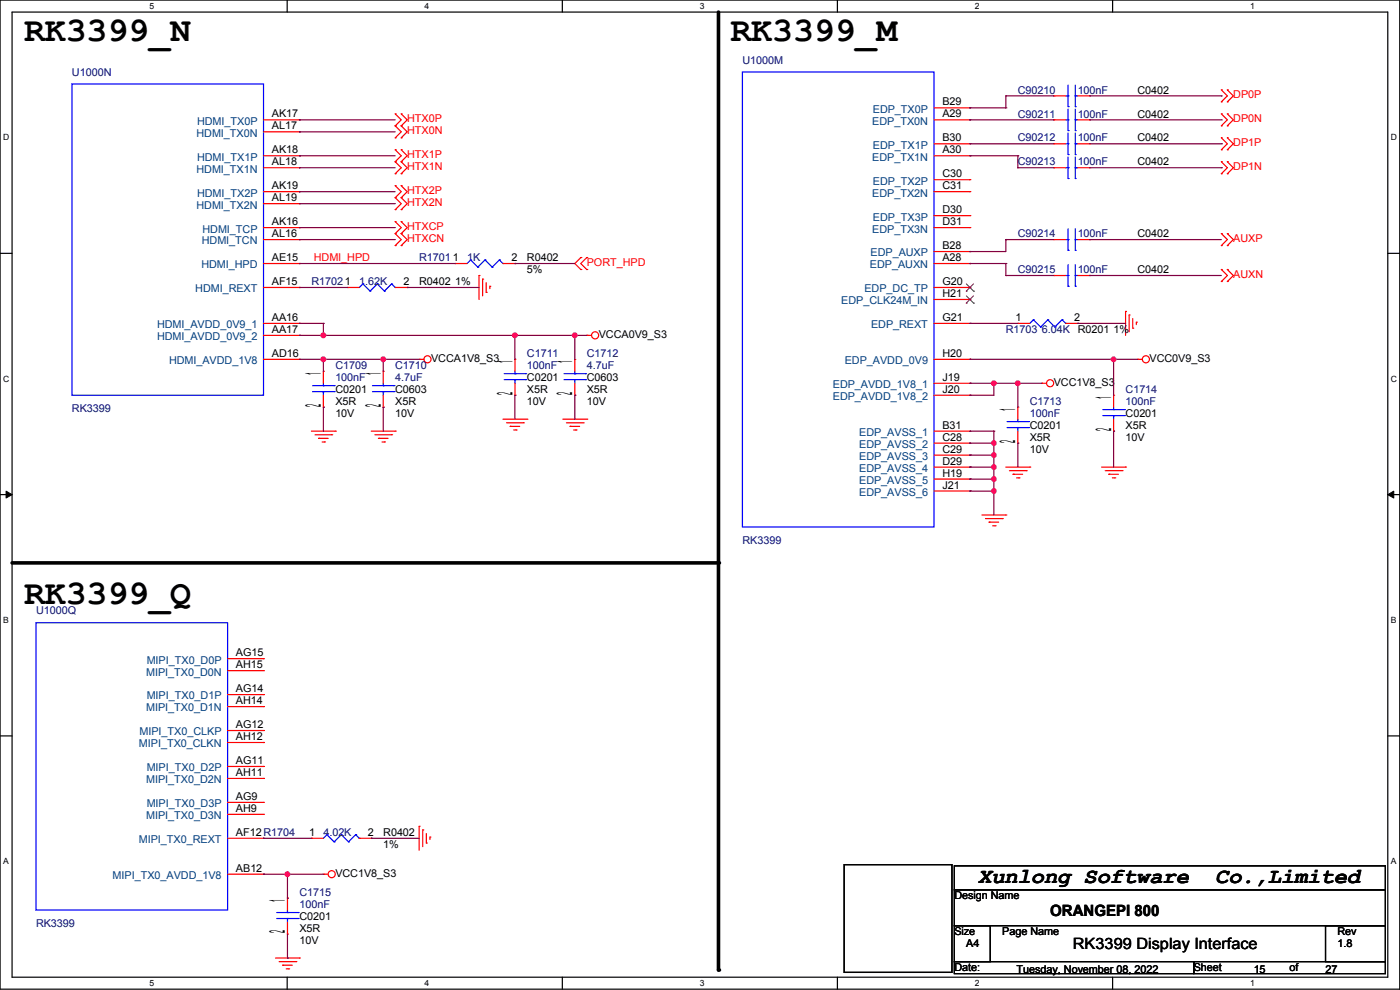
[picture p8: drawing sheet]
<svg xmlns="http://www.w3.org/2000/svg" width="297mm" height="210mm" viewBox="0 0 297 210" stroke-linecap="round" stroke-linejoin="round" font-family="sans-serif">
<g fill="none" stroke="#000" stroke-width=".25">
<path d="M0 0h296.9v209.8h-296.9zM2.6 2.6h291.8v204.7h-291.8zM60.9 0v2.6M119.3 0v2.6M177.7 0v2.6M236 0v2.6M0 53.7h2.6M294.4 53.7h2.5M0 104.9h2.6M294.4 104.9h2.5M0 156.1h2.6M294.4 156.1h2.5"/>
<path d="M179.1 183.4h22.9v22.9h-22.9zM202.5 183.7h91.4v5h-91.4zM202.5 188.7h91.4v7.7h-91.4zM202.5 196.4h7.6v7.6h-7.6zM281.2 196.4h12.7v7.6h-12.7zM60.9 207.3v2.5M119.3 207.3v2.5M177.7 207.3v2.5M202.5 204h50.8v2.5h-50.8zM236 207.3v2.5M253.3 204h40.6v2.5h-40.6z"/>
</g>
<path d="M1.3 104.2l1.3 .7-1.3 .7zM294.4 104.9l1.3-.7v1.4z" fill="#000"/>
<path d="M1.3 104.2l1.3 .7-1.3 .7zM294.4 104.9l1.3-.7v1.4z" fill="none" stroke="#000" stroke-width=".21"/>
<path d="M152.4 2.6v203.2M2.6 119.4h149.8" fill="none" stroke="#000" stroke-width=".76"/>
<g fill="#000">
<circle cx="152.4" cy="119.4" r=".38"/>
<circle cx="152.4" cy="205.8" r=".38"/>
</g>
<g fill="none" stroke="#f00" stroke-width=".25">
<path d="M259.1 19.1h.1M259.1 19.1l1.3 1.2-1.3 1.3M260.4 19.1h.1M260.4 19.1l1.2 1.2-1.2 1.3M55.9 25.4h7.6M55.9 33h7.6M55.9 35.6h7.6M55.9 28h7.6M63.5 33h.1M63.5 35.6h.1M63.5 25.4h.1M63.5 28h.1"/>
<path d="M83.8 29.2h.1M83.8 26.7h.1M83.8 24.2h.1M83.8 34.3h.1M83.8 31.8h.1M83.8 36.9h.1M83.8 39.4h.1M83.8 26.7l1.3 1.3-1.3 1.2M83.8 24.2l1.3 1.2-1.3 1.3M83.8 31.8l1.3 1.2-1.3 1.3M83.8 34.3l1.3 1.3-1.3 1.3M83.8 39.4l1.3 1.3-1.3 1.2"/>
<path d="M85.1 29.2h.1M85.1 26.7h.1M85.1 24.2h.1M85.1 34.3h.1M85.1 31.8h.1M85.1 36.9h.1M85.1 39.4h.1M85.1 26.7l1.3 1.3-1.3 1.2M85.1 24.2l1.3 1.2-1.3 1.3M85.1 31.8l1.3 1.2-1.3 1.3M85.1 34.3l1.3 1.3-1.3 1.3M85.1 39.4l1.3 1.3-1.3 1.2"/>
<path d="M198.1 25.4h7.7M198.1 38.1h7.7M198.1 33h7.7M198.1 30.5h7.7M198.1 22.9h7.7M205.8 38.1h.1M205.8 33h.1M205.8 30.5h.1M205.8 22.9h.1M205.8 25.4h.1M223.5 25.4h.1M223.5 20.3h.1"/>
<path d="M223.5 35.6h.1M223.5 30.5h.1M223.5 25.4h2.6M223.5 20.3h2.6M223.5 30.5h2.6M223.5 35.6h2.6M228.6 25.4h2.6M228.6 20.3h2.6M228.6 30.5h2.6M228.6 35.6h2.6M231.2 25.4h.1M231.2 20.3h.1"/>
<path d="M231.2 35.6h.1M231.2 30.5h.1M259.1 21.6h.1M259.1 26.7h.1M259.1 24.2h.1M259.1 31.8h.1M259.1 29.2h.1M259.1 36.9h.1M259.1 34.3h.1M259.1 24.2l1.3 1.2-1.3 1.3M259.1 29.2l1.3 1.3-1.3 1.3M259.1 34.3l1.3 1.3-1.3 1.3"/>
<path d="M260.4 21.6h.1M260.4 26.7h.1M260.4 24.2h.1M260.4 31.8h.1M260.4 29.2h.1M260.4 36.9h.1M260.4 34.3h.1M260.4 24.2l1.2 1.2-1.2 1.3M260.4 29.2l1.2 1.3-1.2 1.3M260.4 34.3l1.2 1.3-1.2 1.3M55.9 50.8h7.6M55.9 55.9h7.6"/>
<path d="M55.9 48.3h7.6M55.9 40.7h7.6M55.9 43.2h7.6M63.5 40.7h.1M63.5 43.2h.1M63.5 50.8h.1M63.5 48.3h.1M63.5 55.9h.1M83.8 41.9h.1M83.8 44.5h.1M83.8 49.6h.1M83.8 47h.1"/>
<path d="M83.8 52.1h.1M83.8 41.9l1.3 1.3-1.3 1.3M83.8 47l1.3 1.3-1.3 1.3M83.8 49.6l1.3 1.2-1.3 1.3M85.1 41.9h.1M85.1 44.5h.1M85.1 49.6h.1M85.1 47h.1M85.1 52.1h.1M85.1 41.9l1.3 1.3-1.3 1.3M85.1 47l1.3 1.3-1.3 1.3M85.1 49.6l1.3 1.2-1.3 1.3"/>
<path d="M96.5 55.9h.1M96.5 55.9h2.6M101.6 58.4h.1M101.6 58.4v5.1M102.4 59.2h.1M102.4 59.2v3.6M103.1 60v2M106.7 55.9h2.5M109.2 55.9h.1M123.2 54.6h.1M123.2 57.2h.1M123.2 54.6l-1.3 1.3 1.3 1.3"/>
<path d="M124.5 57.2h.1M124.5 54.6h.1M124.5 54.6l-1.3 1.3 1.3 1.3M198.1 55.9h7.7M198.1 53.4h7.7M198.1 45.7h7.7M198.1 48.3h7.7M198.1 40.7h7.7M205.8 55.9h.1M205.8 53.4h.1M205.8 45.7h.1M205.8 48.3h.1"/>
<path d="M205.8 40.7h.1M223.5 50.8h.1M223.5 58.4h.1M223.5 50.8h2.6M223.5 58.4h2.6M228.6 50.8h2.6M228.6 58.4h2.6M231.2 50.8h.1M231.2 58.4h.1M259.1 52.1h.1M259.1 49.6h.1M259.1 59.7h.1"/>
<path d="M259.1 57.2h.1M259.1 49.6l1.3 1.2-1.3 1.3M259.1 57.2l1.3 1.2-1.3 1.3M260.4 52.1h.1M260.4 49.6h.1M260.4 59.7h.1M260.4 57.2h.1M260.4 49.6l1.2 1.2-1.2 1.3M260.4 57.2l1.2 1.2-1.2 1.3M55.9 76.2h7.6M55.9 71.1h7.6M55.9 61h7.6"/>
<path d="M55.9 68.6h7.6M63.5 68.6h.1M63.5 76.2h.1M63.5 61h.1M63.5 71.1h.1M68.6 78.8h.1M68.6 78.8v2.5M73.7 61h.1M73.7 61h2.5M81.3 78.8h.1M81.3 78.8v2.5M83.8 61h2.6"/>
<path d="M86.4 61h.1M88.9 76.2h.1M88.9 76.2h1M103.1 62h.1M103.9 60.7h.1M103.9 60.7v.5M109.2 76.2h.1M109.2 76.2v2.6M121.9 76.2h.1M121.9 76.2v2.6M124.5 71.1h.1M124.5 71.1h1"/>
<path d="M198.1 76.2h7.7M198.1 61h7.7M198.1 63.5h7.7M198.1 68.6h7.7M205.8 61h.1M205.8 76.2h.1M205.8 63.5h.1M205.8 68.6h.1M215.9 68.6h.1M215.9 68.6h2.6M226.1 68.6h2.5M228.6 68.6h.1"/>
<path d="M238.8 66.1h.1M238.8 66.1v5M239.5 66.8h.1M239.5 66.8v3.6M240.3 69.6h.1M240.3 67.6v2M241.1 68.3h.1M241.1 68.3v.6M241.3 76.2h.1M241.3 76.2h1M66.1 91.5h5M66.8 92.2h3.6"/>
<path d="M67.6 93h.1M67.6 93h2M68.3 93.7h.6M68.6 86.4h.1M68.6 83.8v2.6M68.9 93.7h.1M70.4 92.2h.1M71.1 91.5h.1M78.8 91.5h5M79.5 92.2h3.6M80.3 93h.1M80.3 93h2"/>
<path d="M81 93.7h.6M81.3 86.4h.1M81.3 83.8v2.6M81.6 93.7h.1M83.1 92.2h.1M83.8 91.5h.1M106.7 88.9h5.1M107.5 89.7h3.5M108.2 90.4h.1M108.2 90.4h2.1M109 91.2h.5M109.2 83.8h.1"/>
<path d="M109.2 81.3v2.5M109.5 91.2h.1M111 89.7h.1M111.8 88.9h.1M119.4 88.9h5.1M120.2 89.7h3.5M120.9 90.4h.1M120.9 90.4h2.1M121.7 91.2h.5M121.9 83.8h.1M121.9 81.3v2.5M122.2 91.2h.1"/>
<path d="M123.7 89.7h.1M124.5 88.9h.1M198.1 91.5h7.7M198.1 81.3h7.7M198.1 99.1h7.7M198.1 83.8h7.7M198.1 94h7.7M198.1 96.5h7.7M205.8 81.3h.1M205.8 83.8h.1M205.8 91.5h.1M205.8 94h.1"/>
<path d="M205.8 96.5h.1M205.8 99.1h.1M213.4 99.1h5.1M214.1 99.8h3.6M215.9 86.4h.1M215.9 94h.1M215.9 86.4v2.5M215.9 91.5v2.5M217.7 99.8h.1M218.5 99.1h.1M221 81.3h.1M221 81.3h1"/>
<path d="M233.7 99.1h5.1M234.5 99.8h3.5M236.2 83.8h.1M236.2 91.5h.1M236.2 83.8v2.6M236.2 88.9v2.6M238 99.8h.1M238.8 99.1h.1M198.1 101.6h7.7M198.1 104.2h7.7M205.8 101.6h.1M205.8 104.2h.1"/>
<path d="M208.3 109.2h5.1M209.1 110h3.5M209.8 110.8h.1M209.8 110.8h2.1M210.6 111.5h.5M211.1 111.5h.1M212.6 110h.1M213.4 109.2h.1M214.9 100.6h.1M214.9 100.6h2M215.7 101.4h.5M216.2 101.4h.1"/>
<path d="M235.2 100.6h.1M235.2 100.6h2.1M236 101.4h.5M236.5 101.4h.1M48.3 139.7h7.6M55.9 139.7h.1M48.3 142.3h7.6M48.3 147.3h7.6M48.3 149.9h7.6M48.3 155h7.6M48.3 157.5h7.6M55.9 142.3h.1"/>
<path d="M55.9 147.3h.1M55.9 149.9h.1M55.9 155h.1M55.9 157.5h.1M48.3 177.8h7.6M48.3 162.6h7.6M48.3 165.1h7.6M48.3 170.2h7.6M48.3 172.7h7.6M55.9 162.6h.1M55.9 165.1h.1M55.9 170.2h.1"/>
<path d="M55.9 172.7h.1M55.9 177.8h.1M66.1 177.8h.1M66.1 177.8h2.5M76.2 177.8h2.6M78.8 177.8h.1M88.9 175.3h.1M88.9 175.3v5.1M89.7 176h.1M89.7 176v3.6M90.4 178.8h.1M90.4 176.8v2"/>
<path d="M91.2 177.6h.1M91.2 177.6v.5M48.3 185.4h7.6M55.9 185.4h.1M61 190.5h.1M61 198.1h.1M61 190.5v2.6M61 195.6v2.5M68.6 185.4h.1M68.6 185.4h1M58.4 203.2h5.1M59.2 204h3.6"/>
<path d="M60 204.7h.1M60 204.7h2M60.7 205.5h.5M61.2 205.5h.1M62.8 204h.1M63.5 203.2h.1"/>
<circle cx="90.7" cy="76.2" r=".75"/>
<circle cx="126.2" cy="71.1" r=".75"/>
<circle cx="243.1" cy="76.2" r=".75"/>
<circle cx="222.8" cy="81.3" r=".75"/>
<circle cx="70.4" cy="185.4" r=".75"/>
</g>
<g fill="none" stroke="#00f" stroke-width=".25">
<path d="M15.3 17.8h40.6v66h-40.6zM157.5 15.3h40.6v96.5h-40.6zM226.6 18.1v4.5M228.1 18.1v4.5M226.1 25.4h.5M226.1 20.3h.5M226.1 35.6h.5M226.1 30.5h.5M226.6 25.4h.1M226.6 27.7h.1M226.6 20.3h.1M226.6 22.6h.1"/>
<path d="M226.6 35.6h.1M226.6 37.9h.1M226.6 30.5h.1M226.6 32.8h.1M226.6 23.1v4.6M226.6 28.2v4.6M226.6 33.3v4.6M228.1 27.7h.1M228.1 25.4h.1M228.1 22.6h.1M228.1 20.3h.1M228.1 37.9h.1"/>
<path d="M228.1 35.6h.1M228.1 32.8h.1M228.1 30.5h.1M228.1 23.1v4.6M228.1 28.2v4.6M228.1 33.3v4.6M228.1 25.4h.5M228.1 20.3h.5M228.1 35.6h.5M228.1 30.5h.5M99.8 55.1h.1M99.8 55.1l-.7 .8"/>
<path d="M99.8 55.1l1.6 1.6M101.4 56.7h.1M102.9 55.1h.1M102.9 55.1l-1.5 1.6M102.9 55.1l1.5 1.6M104.4 56.7h.1M105.9 55.1h.1M105.9 55.1l-1.5 1.6M105.9 55.1l.8 .8M106.7 55.9h.1M226.1 50.8h.5M226.1 58.4h.5"/>
<path d="M226.6 50.8h.1M226.6 53.1h.1M226.6 58.4h.1M226.6 48.5v4.6M226.6 56.2v4.5M228.1 53.1h.1M228.1 50.8h.1M228.1 58.4h.1M228.1 50.8h.5M228.1 48.5v4.6M228.1 56.2v4.5M228.1 58.4h.5"/>
<path d="M77 60.2h.1M77 60.2l-.8 .8M77 60.2l1.5 1.5M78.5 61.7h.1M80 60.2h.1M80 60.2l-1.5 1.5M80 60.2l1.6 1.5M81.6 61.7h.1M83.1 60.2h.1M83.1 60.2l-1.5 1.5M83.1 60.2l.7 .8M83.8 61h.1"/>
<path d="M107 79.3h4.5M109.2 79.3h.1M109.2 78.8v.5M111.5 79.3h.1M119.7 79.3h4.5M121.9 79.3h.1M121.9 78.8v.5M124.2 79.3h.1M219.2 67.8h.1M219.2 67.8l-.7 .8M219.2 67.8l1.5 1.6M220.7 69.4h.1"/>
<path d="M222.3 67.8h.1M222.3 67.8l-1.6 1.6M222.3 67.8l1.5 1.6M223.8 69.4h.1M225.3 67.8h.1M225.3 67.8l-1.5 1.6M225.3 67.8l.8 .8M226.1 68.6h.1M226.6 60.7h.1M228.1 60.7h.1M66.3 83.1h4.6M66.3 81.8h4.6"/>
<path d="M68.6 81.8h.1M68.6 83.1h.1M68.6 81.3v.5M68.6 83.1v.7M70.9 83.1h.1M70.9 81.8h.1M79 83.1h4.6M79 81.8h4.6M81.3 81.8h.1M81.3 83.1h.1M81.3 81.3v.5M81.3 83.1v.7"/>
<path d="M83.6 83.1h.1M83.6 81.8h.1M107 80.5h4.5M109.2 80.5h.1M109.2 80.5v.8M111.5 80.5h.1M119.7 80.5h4.5M121.9 80.5h.1M121.9 80.5v.8M124.2 80.5h.1M213.6 90.7h4.6M213.6 89.4h4.6"/>
<path d="M215.9 89.4h.1M215.9 90.7h.1M215.9 88.9v.5M215.9 90.7v.8M218.2 90.7h.1M218.2 89.4h.1M234 88.2h4.5M234 86.9h4.5M236.2 86.9h.1M236.2 88.2h.1M236.2 86.4v.5M236.2 88.2v.7"/>
<path d="M238.5 88.2h.1M238.5 86.9h.1M7.6 132.1h40.7v61h-40.7zM69.4 177.1h.1M69.4 177.1l-.8 .7M69.4 177.1l1.5 1.5M70.9 178.6h.1M72.4 177.1h.1M72.4 177.1l-1.5 1.5M72.4 177.1l1.5 1.5M73.9 178.6h.1M75.5 177.1h.1"/>
<path d="M75.5 177.1l-1.6 1.5M75.5 177.1l.7 .7M76.2 177.8h.1M58.7 194.8h4.6M58.7 193.6h4.6M61 193.6h.1M61 194.8h.1M61 193.1v.5M61 194.8v.8M63.3 194.8h.1M63.3 193.6h.1"/>
</g>
<path d="M205 61.8h.1M205 64.3h.1M205 60.2l1.5 1.6M205 62.8l1.5 1.5M206.5 60.2l-1.5 1.6M206.5 62.8l-1.5 1.5M206.5 61.8h.1M206.5 64.3h.1" fill="none" stroke="#804000" stroke-width=".21"/>
<path d="M63.5 55.9h.1M63.5 55.9h33M109.2 55.9h.1M109.2 55.9h12.7M55.9 185.4h.1M55.9 185.4h12.7M61 185.4h.1M61 190.5h.1M61 185.4v5.1" fill="none" stroke="#800040" stroke-width=".25"/>
<circle cx="61" cy="185.4" r=".5" fill="#f0f"/>
<circle cx="61" cy="185.4" r=".5" fill="none" stroke="#f0f" stroke-width=".25"/>
<g fill="none" stroke="#800040" stroke-width=".25">
<path d="M63.5 71.1h.1M63.5 76.2h.1M63.5 71.1h5.1M63.5 76.2h5.1M81.3 76.2h.1M81.3 76.2h7.6M109.2 71.1h.1M109.2 71.1v5.1M109.2 71.1h12.7M68.6 86.4h.1M68.6 86.4v5.1M109.2 83.8h.1"/>
<path d="M109.2 83.8v5.1M55.9 177.8h.1M55.9 177.8h10.2M78.8 177.8h.1M78.8 177.8h10.1M61 198.1v5.1M61 203.2h.1"/>
</g>
<circle cx="121.9" cy="71.1" r=".5" fill="#f0f"/>
<circle cx="121.9" cy="71.1" r=".5" fill="none" stroke="#f0f" stroke-width=".25"/>
<path d="M68.6 76.2h.1M68.6 76.2h12.7" fill="none" stroke="#800040" stroke-width=".25"/>
<circle cx="81.3" cy="76.2" r=".5" fill="#f0f"/>
<circle cx="81.3" cy="76.2" r=".5" fill="none" stroke="#f0f" stroke-width=".25"/>
<circle cx="68.6" cy="76.2" r=".5" fill="#f0f"/>
<circle cx="68.6" cy="76.2" r=".5" fill="none" stroke="#f0f" stroke-width=".25"/>
<g fill="none" stroke="#800040" stroke-width=".25">
<path d="M63.5 25.4h.1M63.5 28h.1M63.5 33h.1M63.5 35.6h.1M63.5 25.4h20.3M63.5 28h20.3M63.5 33h20.3M63.5 35.6h20.3M63.5 40.7h.1M63.5 43.2h.1M63.5 48.3h.1M63.5 50.8h.1"/>
<path d="M63.5 40.7h20.3M63.5 43.2h20.3M63.5 48.3h20.3M63.5 50.8h20.3M63.5 68.6h.1M63.5 61h.1M63.5 68.6h5.1M63.5 61h10.2M68.6 76.2h.1M68.6 76.2v2.6M86.4 61h.1M86.4 61h15.2"/>
<path d="M205.8 94h.1M205.8 94h5M210.8 91.5h.1M210.8 94h.1M210.8 91.5v5"/>
</g>
<circle cx="210.8" cy="94" r=".5" fill="#f0f"/>
<circle cx="210.8" cy="94" r=".5" fill="none" stroke="#f0f" stroke-width=".25"/>
<path d="M205.8 91.5h.1M205.8 96.5h.1M205.8 91.5h5M205.8 96.5h5M210.8 96.5h.1M210.8 96.5v2.6" fill="none" stroke="#800040" stroke-width=".25"/>
<circle cx="210.8" cy="99.1" r=".5" fill="#f0f"/>
<circle cx="210.8" cy="99.1" r=".5" fill="none" stroke="#f0f" stroke-width=".25"/>
<circle cx="210.8" cy="96.5" r=".5" fill="#f0f"/>
<circle cx="210.8" cy="96.5" r=".5" fill="none" stroke="#f0f" stroke-width=".25"/>
<path d="M205.8 99.1h.1M205.8 99.1h5M210.8 99.1h.1M210.8 99.1v2.5h-5M205.8 101.6h.1" fill="none" stroke="#800040" stroke-width=".25"/>
<circle cx="210.8" cy="101.6" r=".5" fill="#f0f"/>
<circle cx="210.8" cy="101.6" r=".5" fill="none" stroke="#f0f" stroke-width=".25"/>
<path d="M205.8 104.2h.1M205.8 104.2h5M210.8 101.6h.1M210.8 104.2h.1M210.8 101.6v7.6" fill="none" stroke="#800040" stroke-width=".25"/>
<circle cx="210.8" cy="104.2" r=".5" fill="#f0f"/>
<circle cx="210.8" cy="104.2" r=".5" fill="none" stroke="#f0f" stroke-width=".25"/>
<path d="M205.8 76.2h.1M205.8 76.2h30.4" fill="none" stroke="#800040" stroke-width=".25"/>
<circle cx="236.2" cy="76.2" r=".5" fill="#f0f"/>
<circle cx="236.2" cy="76.2" r=".5" fill="none" stroke="#f0f" stroke-width=".25"/>
<path d="M236.2 76.2h.1M236.2 76.2h5.1M205.8 81.3h.1M205.8 81.3h5M215.9 81.3h.1M215.9 81.3h5.1" fill="none" stroke="#800040" stroke-width=".25"/>
<circle cx="215.9" cy="81.3" r=".5" fill="#f0f"/>
<circle cx="215.9" cy="81.3" r=".5" fill="none" stroke="#f0f" stroke-width=".25"/>
<path d="M205.8 83.8h.1M210.8 81.3h.1M210.8 81.3v2.5h-5M215.9 81.3h.1M215.9 94h.1M215.9 81.3v5.1M215.9 94v5.1M236.2 91.5h.1M236.2 91.5v7.6" fill="none" stroke="#800040" stroke-width=".25"/>
<circle cx="210.8" cy="81.3" r=".5" fill="#f0f"/>
<circle cx="210.8" cy="81.3" r=".5" fill="none" stroke="#f0f" stroke-width=".25"/>
<g fill="none" stroke="#800040" stroke-width=".25">
<path d="M68.6 68.6h.1M68.6 71.1h.1M68.6 71.1h40.6M68.6 68.6v2.5M81.3 76.2h.1M81.3 76.2v2.6M121.9 71.1h.1M121.9 71.1v5.1M121.9 71.1h2.6M205.8 68.6h.1M205.8 68.6h10.1M228.6 68.6h.1"/>
<path d="M228.6 68.6h10.2M236.2 76.2h.1M236.2 76.2v7.6M81.3 86.4h.1M81.3 86.4v5.1M121.9 83.8h.1M121.9 83.8v5.1M210.8 81.3h.1M210.8 81.3h5.1"/>
</g>
<circle cx="109.2" cy="71.1" r=".5" fill="#f0f"/>
<circle cx="109.2" cy="71.1" r=".5" fill="none" stroke="#f0f" stroke-width=".25"/>
<circle cx="68.6" cy="71.1" r=".5" fill="#f0f"/>
<circle cx="68.6" cy="71.1" r=".5" fill="none" stroke="#f0f" stroke-width=".25"/>
<g fill="none" stroke="#800040" stroke-width=".25">
<path d="M205.8 30.5h.1M205.8 33h.1M205.8 25.4h.1M205.8 22.9h.1M205.8 30.5h17.7M205.8 33h10.1M205.8 25.4h17.7M205.8 22.9h7.6M213.4 20.3h.1M213.4 22.9h.1M213.4 20.3h10.1M213.4 20.3v2.6"/>
<path d="M215.9 35.6h.1M215.9 33h.1M215.9 35.6h7.6M215.9 33v2.6M231.2 30.5h27.9M231.2 35.6h27.9M231.2 25.4h27.9M231.2 20.3h27.9M259.1 20.3h.1M259.1 25.4h.1M259.1 30.5h.1M259.1 35.6h.1"/>
<path d="M205.8 53.4h.1M205.8 55.9h.1M205.8 55.9h7.6M213.4 50.8h.1M213.4 58.4h.1M213.4 55.9h.1M213.4 50.8v2.6h-7.6M213.4 55.9v2.5M213.4 50.8h10.1M213.4 58.4h10.1M231.2 50.8h.1M231.2 58.4h.1"/>
<path d="M231.2 50.8h27.9M231.2 58.4h27.9"/>
</g>
<circle cx="61" cy="185.4" r=".5" fill="#f0f"/>
<circle cx="61" cy="185.4" r=".5" fill="none" stroke="#f0f" stroke-width=".25"/>
<circle cx="121.9" cy="71.1" r=".5" fill="#f0f"/>
<circle cx="121.9" cy="71.1" r=".5" fill="none" stroke="#f0f" stroke-width=".25"/>
<circle cx="81.3" cy="76.2" r=".5" fill="#f0f"/>
<circle cx="81.3" cy="76.2" r=".5" fill="none" stroke="#f0f" stroke-width=".25"/>
<circle cx="68.6" cy="76.2" r=".5" fill="#f0f"/>
<circle cx="68.6" cy="76.2" r=".5" fill="none" stroke="#f0f" stroke-width=".25"/>
<circle cx="210.8" cy="94" r=".5" fill="#f0f"/>
<circle cx="210.8" cy="94" r=".5" fill="none" stroke="#f0f" stroke-width=".25"/>
<circle cx="210.8" cy="99.1" r=".5" fill="#f0f"/>
<circle cx="210.8" cy="99.1" r=".5" fill="none" stroke="#f0f" stroke-width=".25"/>
<circle cx="210.8" cy="96.5" r=".5" fill="#f0f"/>
<circle cx="210.8" cy="96.5" r=".5" fill="none" stroke="#f0f" stroke-width=".25"/>
<circle cx="210.8" cy="101.6" r=".5" fill="#f0f"/>
<circle cx="210.8" cy="101.6" r=".5" fill="none" stroke="#f0f" stroke-width=".25"/>
<circle cx="210.8" cy="104.2" r=".5" fill="#f0f"/>
<circle cx="210.8" cy="104.2" r=".5" fill="none" stroke="#f0f" stroke-width=".25"/>
<circle cx="236.2" cy="76.2" r=".5" fill="#f0f"/>
<circle cx="236.2" cy="76.2" r=".5" fill="none" stroke="#f0f" stroke-width=".25"/>
<circle cx="215.9" cy="81.3" r=".5" fill="#f0f"/>
<circle cx="215.9" cy="81.3" r=".5" fill="none" stroke="#f0f" stroke-width=".25"/>
<circle cx="210.8" cy="81.3" r=".5" fill="#f0f"/>
<circle cx="210.8" cy="81.3" r=".5" fill="none" stroke="#f0f" stroke-width=".25"/>
<circle cx="109.2" cy="71.1" r=".5" fill="#f0f"/>
<circle cx="109.2" cy="71.1" r=".5" fill="none" stroke="#f0f" stroke-width=".25"/>
<circle cx="68.6" cy="71.1" r=".5" fill="#f0f"/>
<circle cx="68.6" cy="71.1" r=".5" fill="none" stroke="#f0f" stroke-width=".25"/>
<g font-size="7.4">
<text x="5.1" y="8.7">RK3399_N</text>
<text x="155" y="8.7">RK3399_M</text>
<text x="5.1" y="128.1">RK3399_Q</text>
</g>
<g font-size="4.6">
<text x="108.7" y="77" transform="rotate(-90 108.7 77)">1</text>
<text x="121.4" y="77" transform="rotate(-90 121.4 77)">1</text>
<text x="68.1" y="79.5" transform="rotate(-90 68.1 79.5)">1</text>
<text x="80.8" y="79.5" transform="rotate(-90 80.8 79.5)">1</text>
<text x="108.7" y="83.7" transform="rotate(-90 108.7 83.7)">2</text>
<text x="121.4" y="83.7" transform="rotate(-90 121.4 83.7)">2</text>
<text x="68.1" y="86.3" transform="rotate(-90 68.1 86.3)">2</text>
<text x="80.8" y="86.3" transform="rotate(-90 80.8 86.3)">2</text>
<text x="215.4" y="87.1" transform="rotate(-90 215.4 87.1)">1</text>
<text x="235.7" y="84.6" transform="rotate(-90 235.7 84.6)">1</text>
<text x="215.4" y="93.9" transform="rotate(-90 215.4 93.9)">2</text>
<text x="235.7" y="91.3" transform="rotate(-90 235.7 91.3)">2</text>
<text x="60.5" y="191.3" transform="rotate(-90 60.5 191.3)">1</text>
<text x="207.5" y="187.3">Xunlong Software</text>
<text x="257.8" y="187.3">Co.,Limited</text>
<text x="60.5" y="198" transform="rotate(-90 60.5 198)">2</text>
</g>
<g font-size="3.3">
<text x="222.8" y="194.4">ORANGEPI 800</text>
<text x="227.6" y="201.4">RK3399 Display IIInterface</text>
<text x="227.6" y="201.4">RK3399 Display nterface</text>
</g>
<g font-size="2.3" fill="#000080">
<text x="15.3" y="16">U1000N</text>
<text x="157.5" y="13.5">U1000M</text>
<text x="215.9" y="19.9">C90210</text>
<text x="228.6" y="19.9">100nF</text>
<text x="215.9" y="24.9">C90211</text>
<text x="228.6" y="24.9">100nF</text>
<text x="215.9" y="35.1">C90213</text>
<text x="215.9" y="30">C90212</text>
<text x="228.6" y="35.1">100nF</text>
<text x="228.6" y="30">100nF</text>
<text x="215.9" y="50.3">C90214</text>
<text x="228.6" y="50.3">100nF</text>
<text x="88.9" y="55.4">R17011</text>
<text x="99.1" y="55.4">1K</text>
<text x="215.9" y="58">C90215</text>
<text x="228.6" y="58">100nF</text>
<text x="66.1" y="60.5">R17021</text>
<text x="76.2" y="60.5">1.62K</text>
<text x="213.4" y="70.7">R1703</text>
<text x="221" y="70.7">6.04K</text>
<text x="111.8" y="75.7">C1711</text>
<text x="124.5" y="75.7">C1712</text>
<text x="71.1" y="78.3">C1709</text>
<text x="71.1" y="80.8">100nF</text>
<text x="83.8" y="78.3">C1710</text>
<text x="83.8" y="80.8">4.7uF</text>
<text x="111.8" y="78.3">100nF</text>
<text x="124.5" y="78.3">4.7uF</text>
<text x="238.8" y="83.4">C1714</text>
<text x="15.3" y="87.4">RK3399</text>
<text x="218.5" y="85.9">C1713</text>
<text x="218.5" y="88.4">100nF</text>
<text x="238.8" y="85.9">100nF</text>
<text x="157.5" y="115.4">RK3399</text>
<text x="7.6" y="130.3">U1000Q</text>
<text x="68.6" y="177.3">4.02K</text>
<text x="63.5" y="190">C1715</text>
<text x="7.6" y="196.6">RK3399</text>
<text x="63.5" y="192.6">100nF</text>
</g>
<g font-size="2.3" fill="#004080">
<text x="185.2" y="23.9">EDP_TX0P</text>
<text x="41.7" y="29">HDMI_TX0N</text>
<text x="41.8" y="26.5">HDMI_TX0P</text>
<text x="185" y="26.5">EDP_TX0N</text>
<text x="41.8" y="34.1">HDMI_TX1P</text>
<text x="185" y="34.1">EDP_TX1N</text>
<text x="185.2" y="31.5">EDP_TX1P</text>
<text x="41.7" y="36.6">HDMI_TX1N</text>
<text x="41.8" y="41.7">HDMI_TX2P</text>
<text x="185" y="41.7">EDP_TX2N</text>
<text x="185.2" y="39.2">EDP_TX2P</text>
<text x="41.7" y="44.2">HDMI_TX2N</text>
<text x="185.2" y="46.8">EDP_TX3P</text>
<text x="42.8" y="51.9">HDMI_TCN</text>
<text x="42.9" y="49.3">HDMI_TCP</text>
<text x="185" y="49.3">EDP_TX3N</text>
<text x="42.7" y="56.9">HDMI_HPD</text>
<text x="184.6" y="56.9">EDP_AUXN</text>
<text x="184.7" y="54.4">EDP_AUXP</text>
<text x="41.4" y="62">HDMI_REXT</text>
<text x="178.5" y="64.6">EDP_CLK24M_IN</text>
<text x="183.4" y="62">EDP_DC_TP</text>
<text x="33.3" y="69.6">HDMI_AVDD_0V9_1</text>
<text x="184.8" y="69.6">EDP_REXT</text>
<text x="33.3" y="72.2">HDMI_AVDD_0V9_2</text>
<text x="35.9" y="77.3">HDMI_AVDD_1V8</text>
<text x="179.2" y="77.3">EDP_AVDD_0V9</text>
<text x="176.7" y="82.3">EDP_AVDD_1V8_1</text>
<text x="176.7" y="84.9">EDP_AVDD_1V8_2</text>
<text x="182.3" y="92.5">EDP_AVSS_1</text>
<text x="182.3" y="95">EDP_AVSS_2</text>
<text x="182.3" y="97.6">EDP_AVSS_3</text>
<text x="182.3" y="100.1">EDP_AVSS_4</text>
<text x="182.3" y="102.7">EDP_AVSS_5</text>
<text x="182.3" y="105.2">EDP_AVSS_6</text>
<text x="31" y="143.3">MIPI_TX0_D0N</text>
<text x="31.1" y="140.8">MIPI_TX0_D0P</text>
<text x="31.1" y="148.4">MIPI_TX0_D1P</text>
<text x="29.6" y="156">MIPI_TX0_CLKP</text>
<text x="31" y="150.9">MIPI_TX0_D1N</text>
<text x="29.5" y="158.5">MIPI_TX0_CLKN</text>
<text x="31" y="166.2">MIPI_TX0_D2N</text>
<text x="31.1" y="163.6">MIPI_TX0_D2P</text>
<text x="31" y="173.8">MIPI_TX0_D3N</text>
<text x="31.1" y="171.2">MIPI_TX0_D3P</text>
<text x="29.5" y="178.9">MIPI_TX0_REXT</text>
<text x="23.9" y="186.5">MIPI_TX0_AVDD_1V8</text>
</g>
<g font-size="2.3">
<text x="199.9" y="22.4">B29</text>
<text x="241.3" y="19.9">C0402</text>
<text x="57.7" y="24.9">AK17</text>
<text x="57.7" y="27.4">AL17</text>
<text x="199.9" y="30">B30</text>
<text x="199.9" y="24.9">A29</text>
<text x="241.3" y="24.9">C0402</text>
<text x="57.7" y="32.5">AK18</text>
<text x="57.7" y="35.1">AL18</text>
<text x="199.9" y="32.5">A30</text>
<text x="241.3" y="35.1">C0402</text>
<text x="241.3" y="30">C0402</text>
<text x="57.7" y="40.1">AK19</text>
<text x="199.9" y="40.1">C31</text>
<text x="199.9" y="37.6">C30</text>
<text x="57.7" y="42.7">AL19</text>
<text x="57.7" y="47.8">AK16</text>
<text x="199.9" y="45.2">D30</text>
<text x="199.9" y="47.8">D31</text>
<text x="57.7" y="50.3">AL16</text>
<text x="199.9" y="52.8">B28</text>
<text x="241.3" y="50.3">C0402</text>
<text x="57.7" y="55.4">AE15</text>
<text x="108.5" y="55.4">2</text>
<text x="111.8" y="55.4">R0402</text>
<text x="111.8" y="58">5%</text>
<text x="199.9" y="55.4">A28</text>
<text x="241.3" y="58">C0402</text>
<text x="57.7" y="60.5">AF15</text>
<text x="85.6" y="60.5">2</text>
<text x="88.9" y="60.5">R0402</text>
<text x="96.5" y="60.5">1%</text>
<text x="199.9" y="60.5">G20</text>
<text x="199.9" y="63">H21</text>
<text x="57.7" y="68.1">AA16</text>
<text x="57.7" y="70.6">AA17</text>
<text x="127" y="71.7">VCCA0V9_S3</text>
<text x="199.9" y="68.1">G21</text>
<text x="215.4" y="68.1">1</text>
<text x="227.9" y="68.1">2</text>
<text x="228.6" y="70.7">R0201</text>
<text x="236.2" y="70.7">1%</text>
<text x="57.7" y="75.7">AD16</text>
<text x="91.5" y="76.8">VCCA1V8_S3</text>
<text x="199.9" y="75.7">H20</text>
<text x="243.9" y="76.8">VCC0V9_S3</text>
<text x="71.1" y="83.4">C0201</text>
<text x="83.8" y="83.4">C0603</text>
<text x="111.8" y="80.8">C0201</text>
<text x="111.8" y="83.4">X5R</text>
<text x="124.5" y="80.8">C0603</text>
<text x="124.5" y="83.4">X5R</text>
<text x="199.9" y="80.8">J19</text>
<text x="199.9" y="83.3">J20</text>
<text x="223.5" y="81.8">VCC1V8_S3</text>
<text x="71.1" y="85.9">X5R</text>
<text x="71.1" y="88.4">10V</text>
<text x="83.8" y="85.9">X5R</text>
<text x="83.8" y="88.4">10V</text>
<text x="111.8" y="85.9">10V</text>
<text x="124.5" y="85.9">10V</text>
<text x="238.8" y="88.4">C0201</text>
<text x="199.9" y="90.9">B31</text>
<text x="199.9" y="93.5">C28</text>
<text x="218.5" y="91">C0201</text>
<text x="218.5" y="93.5">X5R</text>
<text x="238.8" y="91">X5R</text>
<text x="238.8" y="93.5">10V</text>
<text x="199.9" y="96">C29</text>
<text x="199.9" y="98.6">D29</text>
<text x="199.9" y="101.1">H19</text>
<text x="218.5" y="96.1">10V</text>
<text x="199.9" y="103.6">J21</text>
<text x="50.1" y="139.2">AG15</text>
<text x="50.1" y="141.7">AH15</text>
<text x="50.1" y="146.8">AG14</text>
<text x="50.1" y="149.4">AH14</text>
<text x="50.1" y="154.4">AG12</text>
<text x="50.1" y="157">AH12</text>
<text x="50.1" y="162.1">AG11</text>
<text x="50.1" y="164.6">AH11</text>
<text x="50.1" y="169.7">AG9</text>
<text x="50.1" y="172.2">AH9</text>
<text x="50.1" y="177.3">AF12R1704</text>
<text x="65.6" y="177.3">1</text>
<text x="78" y="177.3">2</text>
<text x="81.3" y="177.3">R0402</text>
<text x="81.3" y="179.9">1%</text>
<text x="50.1" y="184.9">AB12</text>
<text x="71.1" y="186">VCC1V8_S3</text>
<text x="202.5" y="190.8">Design Name</text>
<text x="63.5" y="195.1">C0201</text>
<text x="63.5" y="197.7">X5R</text>
<text x="63.5" y="200.2">10V</text>
<text x="202.5" y="198.4">Size</text>
<text x="205" y="201">A4</text>
<text x="212.6" y="198.4">Page Name</text>
<text x="283.7" y="198.4">Rev</text>
<text x="283.7" y="201">1.8</text>
<text x="202.5" y="206">Date:</text>
<text x="215.7" y="206.3">Tuesday, November 08, 2022</text>
<text x="253.3" y="206">Sheet</text>
<text x="266" y="206.3">15</text>
<text x="273.6" y="206">of</text>
<text x="281.2" y="206.3">27</text>
</g>
<g font-size="2.3" fill="#f00">
<text x="261.6" y="20.9">DP0P</text>
<text x="86.4" y="28.5">HTX0N</text>
<text x="86.4" y="26">HTX0P</text>
<text x="261.6" y="26">DP0N</text>
<text x="86.4" y="33.6">HTX1P</text>
<text x="261.6" y="31">DP1P</text>
<text x="86.4" y="36.1">HTX1N</text>
<text x="86.4" y="41.2">HTX2P</text>
<text x="261.6" y="36.1">DP1N</text>
<text x="86.4" y="43.7">HTX2N</text>
<text x="86.4" y="48.8">HTXCP</text>
<text x="86.4" y="51.4">HTXCN</text>
<text x="261.6" y="51.4">AUXP</text>
<text x="66.6" y="55.3">HDMI_HPD</text>
<text x="124.5" y="56.4">PORT_HPD</text>
<text x="261.6" y="59">AUXN</text>
</g>
<g font-size="1.8">
<text x="31.7" y="1.9">5</text>
<text x="90.1" y="1.9">4</text>
<text x="148.5" y="1.9">3</text>
<text x="206.8" y="1.9">2</text>
<text x="265.2" y="1.9">1</text>
<text x=".7" y="29.8">D</text>
<text x="295" y="29.8">D</text>
<text x=".7" y="81">C</text>
<text x="295" y="81">C</text>
<text x=".7" y="132.1">B</text>
<text x="295" y="132.1">B</text>
<text x=".7" y="183.3">A</text>
<text x="295" y="183.3">A</text>
<text x="31.7" y="209.2">5</text>
<text x="90.1" y="209.2">4</text>
<text x="148.5" y="209.2">3</text>
<text x="206.8" y="209.2">2</text>
<text x="265.2" y="209.2">1</text>
</g>
</svg>
